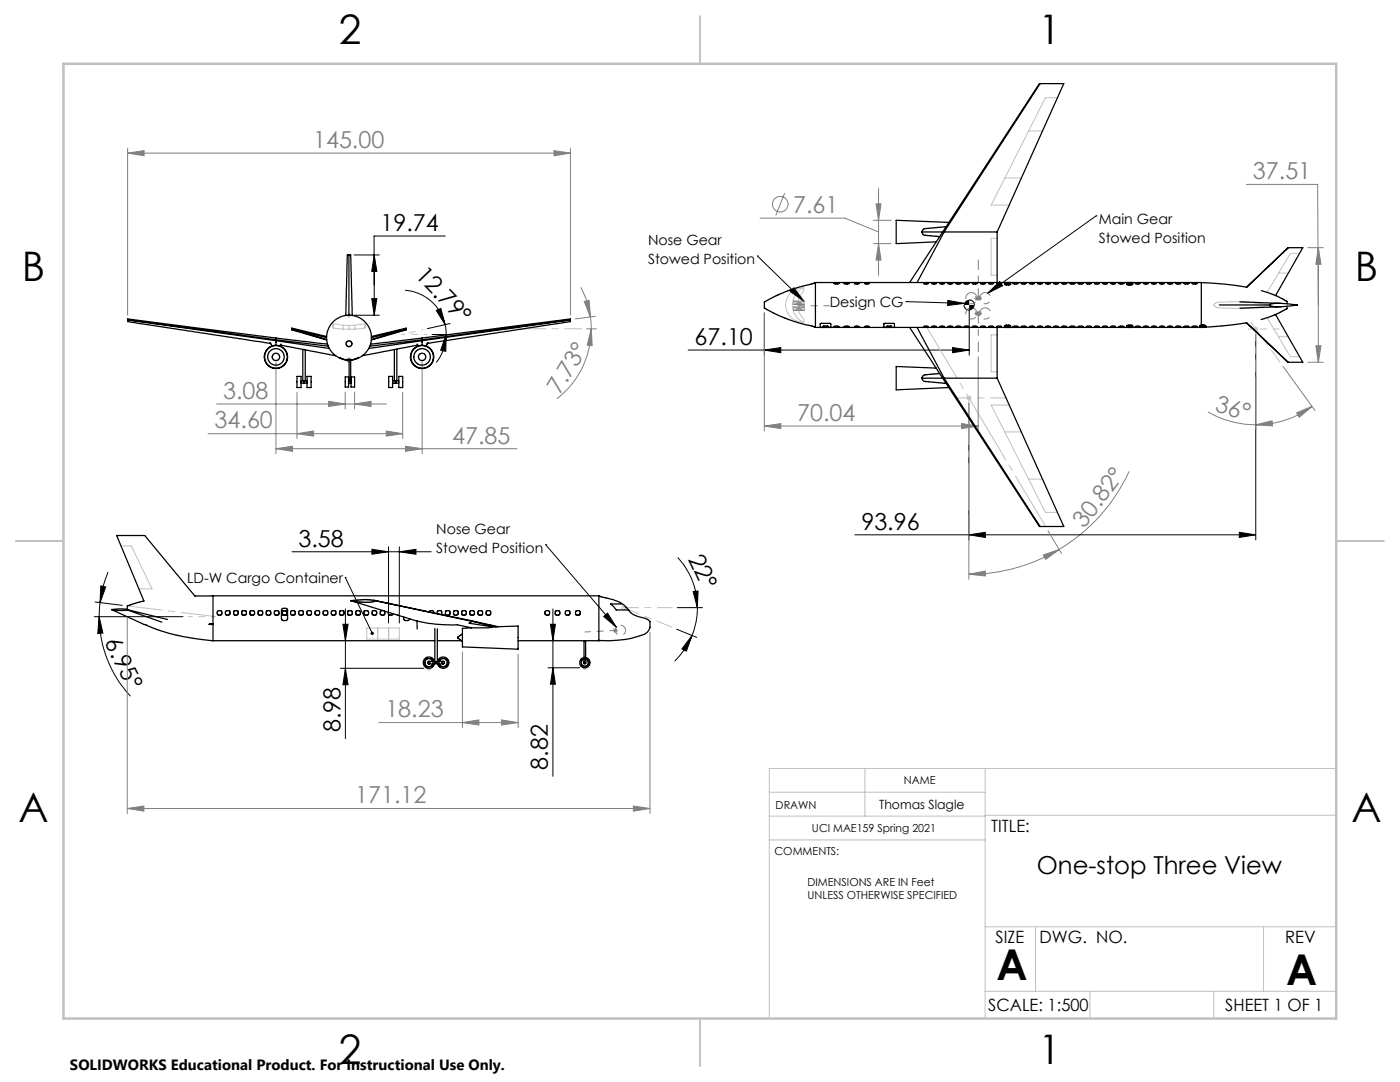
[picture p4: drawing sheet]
<svg xmlns="http://www.w3.org/2000/svg" width="279mm" height="216mm" viewBox="0 0 279 216" stroke-linecap="round" stroke-linejoin="round" font-family="sans-serif">
<g fill="none" stroke="#808080" stroke-width=".2">
<path d="M25.5 30.6l3.3-.5v1zM25.5 29.6v33.3M25.5 30.6h88.3M110.6 30.1l3.2 .5-3.2 .5zM113.8 29.6v33.3M156.6 38.5l-1.8 4.5M175.3 37.6v17.4M248.7 36.8h14.3l.1 24.1M115.9 57.3a19 19 0 0 1 1.9 6M151.7 43.5h16.9l6.7 2.8M174.3 44h3.6M174.3 48.6h3.6"/>
<path d="M174.8 40.7h1l-.5 3.3zM175.3 48.6l.5 3.3h-1zM194.5 59.5h1.5M194.6 59.2l.7 .7M195 59v1M195.1 59.2l.7 .7M195.3 59.2l-.7 .7M195.5 59v1M195.8 59.2l-.7 .7M261 49.4h3.1M263.1 49.4l.5 3.3h-1zM263.1 49.4v22.9"/>
<path d="M55.1 72.2v18.4M59.3 78.3v9.2M68.9 78.2v3.4M69.1 71.9h1.1M69.3 71.5l.7 .7M69.6 71.4v1M70 71.5l-.7 .7M70.8 78.2v3.4M80.4 78.3v9.2M84.2 72.2v18.4M116.6 60.1l1-.2 .2 3.4zM117.1 65.6h1.9"/>
<path d="M117.8 63.3l.2 2.3M118 65.6l.2 3.4-1-.1zM118 65.6a17.6 17.6 0 0 1-6.9 14M118.8 63.1l-4 .5M152.5 62.4v23.6M194.5 62.5h1.5M194.6 62.2l.7 .7M195 62.1v1M195.1 62.2l.7 .7M195.2 71.2v14.8M195.3 62.2l-.7 .7M195.5 62.1v1"/>
<path d="M195.8 62.2l-.7 .7M250.6 75.2v10.6M256 73.1l6.4 8.8M261 72.3h3.1M262.6 69h1l-.5 3.3zM41.5 86.5h38.9M43.2 80.6h33.9M55.1 89.5l3.3-.5v1.1zM55.1 89.5h48.1M59.3 86.5l3.3-.5v1zM65.6 80.1l3.3 .5-3.3 .5zM70.8 80.6l3.2-.5v1z"/>
<path d="M77.1 86l3.3 .5-3.3 .5zM80.9 89l3.3 .5-3.3 .6zM152.5 85l3.3-.5v1zM152.5 85h42.7M191.9 84.5l3.3 .5-3.3 .5zM225.4 94.1a35.6 35.6 0 0 1-14 15.5M241.1 82.2a19.5 19.5 0 0 0 9.5 2.6M250.6 84.8l3.3-.8 .1 1zM258.8 82.4l3-1.3-2.5 2.2zM261.8 81.1a19.3 19.3 0 0 1-11.2 3.7M193.4 114.6l3.2-.7 .1 1zM193.4 102.8v12.8"/>
<path d="M208.2 110.7l3.2-1.1-2.7 2zM209.2 105.9l2.7 4.6M211.4 109.6a35.7 35.7 0 0 1-18 5M25.4 123.3v39M92.3 130.1v15.1M103.4 130.5v14.7M122.3 125.8h1M122.4 125.4l.8 .8M122.8 125.3v1M123.2 125.4l-.8 .8M129.7 126.2v36.1M75.6 144.2h27.8"/>
<path d="M92.3 144.2l3.3-.5v1zM100.1 143.7l3.3 .5-3.3 .5zM25.4 161.3l3.3-.5v1.1zM25.4 161.3h104.3M126.4 160.8l3.3 .5-3.3 .6z"/>
<circle cx="155.7" cy="40.7" r="1.55"/>
</g>
<g fill="none" stroke="#000" stroke-width=".2">
<path d="M70.7 50.9h5M74.2 59.6h1l-.5 3.3zM74.7 50.9l.5 3.3h-1zM74.7 50.9v12M80.9 57.9a8.9 8.9 0 0 1 7.9 6.9M88.9 47.1h-14.3l.1 9.8M151.2 51.1h.1M151.2 51.1l9.2 9M158.4 57.4l2 2.7-2.7-1.9zM189.2 59.9l3.2 .6-3.3 .5zM193.4 59.8a1.02 1.02 0 0 1 1.1 1.1M197.1 58.5l2.4-2.3 .6 .8z"/>
<path d="M218.8 43.1h.1M218.8 43.1l-21.7 15.4M70.7 62.9h5M86.2 66.7h3.8M87.1 61.9l.9-.3 .8 3.2zM88.8 64.8l.2 1.9M89 66.7v3.4l-1.1-.2zM89 66.7a8.6 8.6 0 0 1-1.9 5.6M89.8 64.6l-4.5 1M137.3 69.8h56.1M152.5 69.8l3.3-.4v1zM152.5 62.4v8.5"/>
<path d="M180.8 60.2h.1M180.8 60.2l11.6 .3M190.1 69.4l3.3 .4-3.3 .6zM192.4 60.9a1.02 1.02 0 0 0 1 1M193.4 61.9v9M250.6 66.7v41M193.4 80.4v27.3M20.1 116.9l1 .2-1.1 3.2zM21.6 114.2a22.2 22.2 0 0 0-1.6 6.1M58.3 110.1h27.7M68.9 115.2h.1M68.9 115.2l5.4 11.2"/>
<path d="M74.2 109.6l3.3 .5-3.3 .5zM77.5 109.1v15.2M79.7 110.1l3.3-.5v1zM79.7 109.1v15.2M108.9 108.7h.1M108.9 108.7l14.1 16.5M135.3 111.2a14.5 14.5 0 0 1 3.9 10M138.3 118l1-.1-.1 3.3zM170.6 106.7h80M193.4 106.7l3.2-.5v1zM247.3 106.2l3.3 .5-3.3 .5zM18.8 123h17.7"/>
<path d="M19 120.1l5.4 .7M19.8 123l.7 3.3-1 .1zM19.8 123a23.5 23.5 0 0 0 6.2 15.9M20 120.3l-.2 2.7M67.9 133.3h16.7M68.4 124.6h1.1l-.6 3.2zM68.9 133.3l.6 3.3h-1.1zM68.9 121.5v25.9M109.4 133.2h6.3M109.9 124.6h.9l-.5 3.2zM110.3 133.2l.5 3.3h-.9zM110.3 121.5v33.4"/>
<path d="M120.5 123l.7-.7 1.8 2.9zM135 125.6l4 1.6M135.1 121.2h5.1M138.1 126.8l-1.1 3.1-.9-.4zM138.1 126.8a14.9 14.9 0 0 1-3.4 5.1M139.2 121.2a14 14 0 0 1-1.1 5.6"/>
</g>
<g fill="none" stroke="#c0c0c0" stroke-width=".2">
<path d="M211 19.5h-2.4l-10.8 21.4h3.6M200.5 35.5h3.3M205.3 26.1h2.7M160.4 57.4v.7l-.8 1-.4 1.3 .2 1.8 .5 .9 .5 .5v.7M160.4 57.4l-1 .6-.5 .5-.5 1-.2 .9v1.3l.4 1 .7 .9 1.1 .7M160.4 57.4l-1.1 .1-1.5 .9-.7 1.1-.3 1.2 .2 1.2 .2 .6 .8 1 1.2 .7 1.2 .1M199 47.6h-1.2v7.3h1.2M255.2 54.5h1.9M259.4 50.6h-1.9l-4.6 7.7M66.5 65.5l2 .2M66.5 64.6v.9M68.5 65.7h2.3"/>
<path d="M68.5 64.9l-2.2-.3 .2 .9M68.5 64.9h2.3M68.5 64.9v.8M69.1 62.9h1.1M69.3 62.5l.7 .8M69.6 62.4v1M69.6 64.9v.8M70 62.5l-.7 .8M70.8 64.9l2.2-.3-.2 .9M70.8 64.9v.8M72.8 64.6v.9M72.8 65.5l-2 .2"/>
<path d="M192.9 79.4h1M193 79.1l.7 .7M193.4 78.9v1M193.7 79.1l-.7 .7M199 66.8h-1.2v7.4h1.2M242.4 60.7l.9-.4 4.1-.1 3.2 .2 2.8 .5-3.2 .4-3.2 .2h-3.6l-.9-.3a.29 .29 0 0 1-.2-.2 .29 .29 0 0 1 .1-.3zM250.1 65.7h1M250.3 65.3l.7 .7M250.6 65.2v1M251 65.3l-.7 .7M252.9 63.4l4.6 7.8h1.9M255.2 67.2h1.9"/>
<path d="M200.5 86.2h3.3M201.4 80.8h-3.6l10.8 21.4h2.4M205.3 95.6h2.7M24.2 108.9h2l4.1 8.6h-2.6M73.2 125.3h6.5v2.2h-6.5zM75.4 125.3v2.2M77.5 125.3v2.2M77.6 125.3v2.2M85.1 133.3h1M85.2 133l.8 .7M85.6 132.8v1M86 133l-.8 .7"/>
<path d="M116.2 133.2h1M116.3 132.9l.8 .7M116.7 132.8v.9M117.1 132.9l-.8 .7M153.5 158.1h43.1M172.6 153.4v9.4M196.6 153.4v49.8M266.7 153.4h-113.2v49.8M153.5 167.6h43.1M153.5 162.8h43.1M196.6 162.7h70.1M196.6 197.8h70.1"/>
<path d="M196.6 184.9h70.1M206.7 184.9v12.9M217.5 197.8v5.4M242.2 197.8v5.4M252.2 184.9v12.9"/>
<circle cx="193.4" cy="60.9" r="1.03"/>
<circle cx="124.4" cy="121.3" r=".36"/>
</g>
<g fill="none" stroke="#808080" stroke-width=".25">
<path d="M70 119.8l2.6-.1 2.2 .1a2.63 2.63 0 0 1-2.4 .4z"/>
<circle cx="69.7" cy="68.6" r=".57"/>
</g>
<path d="M193.5 58.4a1.12 1.12 0 0 1 1.5 1.3 1.12 1.12 0 0 1-1.8 .7 1.12 1.12 0 0 1 .2-1.9l.1-.1M196.3 58.4a1.12 1.12 0 0 1 1.4 1.3 1.12 1.12 0 0 1-1.8 .7 1.12 1.12 0 0 1 .2-1.9l.2-.1M193.5 61.5a1.12 1.12 0 0 0-.4 1.8 1.12 1.12 0 0 0 1.8-.4 1.12 1.12 0 0 0-1.2-1.5l-.2 .1M196.3 61.5a1.12 1.12 0 0 0-.5 1.8 1.12 1.12 0 0 0 1.9-.4 1.12 1.12 0 0 0-1.3-1.5l-.1 .1" fill="none" stroke="#808080" stroke-width=".2" stroke-dasharray="15.2 1.3 1.3 1.3" stroke-dashoffset="13.6" stroke-linecap="butt"/>
<path d="M124.8 125.5a1.02 1.02 0 0 0-1.7-.4 1.02 1.02 0 0 0 .4 1.7 1.02 1.02 0 0 0 1.3-1.2v-.1" fill="none" stroke="#808080" stroke-width=".2" stroke-dasharray="15.2 1.3 1.3 1.3" stroke-dashoffset="14" stroke-linecap="butt"/>
<path d="M101.1 65.6h15" fill="none" stroke="#c0c0c0" stroke-width=".2" stroke-dasharray="15.2 1.3 1.3 1.3" stroke-dashoffset="7.5"/>
<path d="M80.2 66.7h5" fill="none" stroke="#c0c0c0" stroke-width=".2" stroke-dasharray="15.2 1.3 1.3 1.3" stroke-dashoffset="14.6"/>
<path d="M80.2 66.7l4.1-.9" fill="none" stroke="#c0c0c0" stroke-width=".2" stroke-dasharray="15.2 1.3 1.3 1.3" stroke-dashoffset="15.1"/>
<path d="M124.4 121.2h9.8" fill="none" stroke="#c0c0c0" stroke-width=".2" stroke-dasharray="15.2 1.3 1.3 1.3" stroke-dashoffset="12.3"/>
<path d="M124.4 121.2l9.7 4" fill="none" stroke="#c0c0c0" stroke-width=".2" stroke-dasharray="15.2 1.3 1.3 1.3" stroke-dashoffset="11.9"/>
<path d="M25.4 120.9l17.7 2.1" fill="none" stroke="#c0c0c0" stroke-width=".2" stroke-dasharray="15.2 1.3 1.3 1.3" stroke-dashoffset="8.3"/>
<path d="M43.1 123h-5.6" fill="none" stroke="#c0c0c0" stroke-width=".2" stroke-dasharray="15.2 1.3 1.3 1.3" stroke-dashoffset="14.4"/>
<path d="M208.7 105l-23.8-39.7" fill="none" stroke="#c0c0c0" stroke-width=".2" stroke-dasharray="15.2 1.3 1.3 1.3" stroke-dashoffset="3.5"/>
<path d="M190.7 79.4h10.1" fill="none" stroke="#c0c0c0" stroke-width=".2" stroke-dasharray="15.2 1.3 1.3 1.3" stroke-dashoffset="12.1"/>
<path d="M255.5 72.3l-5.8-8" fill="none" stroke="#c0c0c0" stroke-width=".2" stroke-dasharray="15.2 1.3 1.3 1.3" stroke-dashoffset="12.2"/>
<path d="M249.1 65.6h6.2" fill="none" stroke="#c0c0c0" stroke-width=".2" stroke-dasharray="15.2 1.3 1.3 1.3" stroke-dashoffset="14.1"/>
<path d="M193.4 79.4v22.4" fill="none" stroke="#c0c0c0" stroke-width=".2" stroke-dasharray="15.2 1.3 1.3 1.3" stroke-dashoffset="6"/>
<path d="M250.6 65.6v8.5" fill="none" stroke="#c0c0c0" stroke-width=".2" stroke-dasharray="15.2 1.3 1.3 1.3" stroke-dashoffset="12.9"/>
<path d="M139.7 3.2v9.5M3.1 107.9h9.6M266.7 107.9h9.5M139.7 203.2v9.6" fill="none" stroke="#c0c0c0" stroke-width=".25"/>
<path d="M12.7 12.7h254v190.5h-254z" fill="none" stroke="#c0c0c0" stroke-width=".5"/>
<g fill="none" stroke="#808080" stroke-width=".2" stroke-dasharray="15.2 1.3 1.3 1.3">
<path d="M195.5 59.5h-.5M158.4 60.8h2.1M158.4 60.8v-.7M158.4 60.1h2.1M158.4 60.8l2.1-.7M158.4 61.3h2.1M158.4 61.3v.7M158.4 62h2.1M158.4 61.3l2.1 .7M159.5 61.6v-.6M159.5 61v-.6M160.5 60.8v-.7"/>
<path d="M160.5 60.8l-2.1-.7M160.5 61.3v.7M160.5 61.3l-2.1 .7M195.5 62.5h-.5"/>
</g>
<path d="M195.2 59.5v-7.6M195.2 62.5v7.7" fill="none" stroke="#808080" stroke-width=".2" stroke-dasharray="15.2 1.3 1.3 1.3" stroke-dashoffset="13.3"/>
<path d="M165.6 61h-6.1M116.7 126.1l6.1-.3" fill="none" stroke="#808080" stroke-width=".2" stroke-dasharray="15.2 1.3 1.3 1.3" stroke-dashoffset="14.1"/>
<g fill="#000">
<path d="M74.2 59.6h1l-.5 3.3zM74.7 50.9l.5 3.3h-1z"/>
<path d="M89 66.7v3.4l-1.1-.2zM87.1 61.9l.9-.3 .8 3.2z"/>
<path d="M190.1 69.4l3.3 .4-3.3 .6zM152.5 69.8l3.3-.4v1zM79.7 110.1l3.3-.5v1zM74.2 109.6l3.3 .5-3.3 .5z"/>
<path d="M193.4 106.7l3.2-.5v1zM247.3 106.2l3.3 .5-3.3 .5z"/>
<path d="M20.1 116.9l1 .2-1.1 3.2zM19.8 123l.7 3.3-1 .1z"/>
<path d="M68.9 133.3l.6 3.3h-1.1zM68.4 124.6h1.1l-.6 3.2zM110.3 133.2l.5 3.3h-.9zM109.9 124.6h.9l-.5 3.2z"/>
<path d="M138.1 126.8l-1.1 3.1-.9-.4zM138.3 118l1-.1-.1 3.3z"/>
</g>
<g fill="#808080">
<path d="M193.4 114.6l3.2-.7 .1 1zM208.2 110.7l3.2-1.1-2.7 2z"/>
<path d="M118 65.6l.2 3.4-1-.1zM116.6 60.1l1-.2 .2 3.4z"/>
<path d="M250.6 84.8l3.3-.8 .1 1zM258.8 82.4l3-1.3-2.5 2.2z"/>
<path d="M174.8 40.7h1l-.5 3.3zM175.3 48.6l.5 3.3h-1zM262.6 69h1l-.5 3.3zM263.1 49.4l.5 3.3h-1zM55.1 89.5l3.3-.5v1.1zM80.9 89l3.3 .5-3.3 .6zM59.3 86.5l3.3-.5v1zM77.1 86l3.3 .5-3.3 .5zM65.6 80.1l3.3 .5-3.3 .5zM70.8 80.6l3.2-.5v1zM25.5 30.6l3.3-.5v1zM110.6 30.1l3.2 .5-3.2 .5zM92.3 144.2l3.3-.5v1zM100.1 143.7l3.3 .5-3.3 .5zM25.4 161.3l3.3-.5v1.1zM126.4 160.8l3.3 .5-3.3 .6z"/>
<path d="M191.9 84.5l3.3 .5-3.3 .5zM152.5 85l3.3-.5v1z"/>
</g>
<path d="M197.1 58.5l2.4-2.3 .6 .8zM189.2 59.9l3.2 .6-3.3 .5zM158.4 57.4l2 2.7-2.7-1.9zM193.4 60.9v1a1.08 1.08 0 0 0 1.1-1zM192.7 60.2l-.3 .7h1v-1.1zM74.1 126.1a.35 .35 0 0 0-.1 .4 .35 .35 0 0 0 .4 .2l-.1-.3 .1 .3 .1-.1a.34 .34 0 0 0 0-.5 .34 .34 0 0 0-.4 0zM120.5 123l.7-.7 1.8 2.9z" fill="#000"/>
<g fill="none" stroke="#000" stroke-width=".25">
<path d="M207.6 16.7h4.7l-13.3 29.6M207.6 16.7h-.2l-25.9 39.7M207.6 16.7l-19.2 29.6M69.6 50.9h.4v.6l.3 11.4M69.6 50.9h-.3v.4l-.3 11.6M69.6 50.9v12M162.7 56.4l-5.2 1.5-2.3 1-2.7 1.4v1.2l2.5 1.3 3.5 1.3 3.6 1 .6 .2M162.7 56.4v8.9M162.7 56.4h77M166.5 56.5l.6-.1a.15 .15 0 0 1 .2 0 .15 .15 0 0 1 0 .3h-.7zM168.5 56.4h.9v.2l-.8 .1zM170.6 56.4h.5a.15 .15 0 0 1 .3 0 .16 .16 0 0 1-.1 .3h-.7z"/>
<path d="M172.6 56.5l.6-.1a.18 .18 0 0 1 .2 0 .18 .18 0 0 1 0 .3 .18 .18 0 0 1-.2 0h-.5zM183.9 46.3l.5 .6 3.1 .3M183.9 46.3h4.5M184.3 56.5l.6-.1a.15 .15 0 0 1 .3 0 .16 .16 0 0 1-.1 .3h-.7zM186 56.4h.5a.15 .15 0 0 1 .3 0 .16 .16 0 0 1-.1 .3h-.6zM187.6 56.5l.6-.1a.15 .15 0 0 1 .2 0 .16 .16 0 0 1-.1 .3h-.6zM188.4 46.3h10.6M188.4 46.3l-5.4 10.1M188.8 45.2l-4.3 .4-.3 .2-.3 .5M189.2 56.5l.6-.1a.15 .15 0 0 1 .2 0 .15 .15 0 0 1 0 .3h-.7zM189.4 44.4l-10.5-.4v4.6l7.9-.3M190.9 56.4h.5a.15 .15 0 0 1 .3 0 .16 .16 0 0 1-.1 .3h-.7z"/>
<path d="M192.4 56.5l.6-.1a.18 .18 0 0 1 .3 0 .18 .18 0 0 1 0 .3 .18 .18 0 0 1-.3 0h-.5zM194.1 56.4h.8l.1 .2-.8 .1zM195.7 56.5l.9-.1v.2l-.8 .1zM197.3 56.5l.9-.1v.2l-.8 .1zM199 56.4h.6a.16 .16 0 0 1 .2 0 .16 .16 0 0 1 0 .3 .16 .16 0 0 1-.2 0l-.6-.1zM199 46.3v10.1M200.5 56.4a.33 .33 0 0 0 .4 .5l.7-.1 .1-.4M200.6 56.5l.6-.1a.15 .15 0 0 1 .3 0 .16 .16 0 0 1-.1 .3h-.7zM202.2 56.5l.6-.1a.18 .18 0 0 1 .3 0 .18 .18 0 0 1 0 .3 .18 .18 0 0 1-.3 0h-.5zM203.8 56.5l.8-.1a.16 .16 0 0 1 .1 .3 .15 .15 0 0 1-.3 0h-.5zM205.5 56.4h.6a.15 .15 0 0 1 .2 0 .16 .16 0 0 1-.1 .3h-.6zM207.1 56.5l.6-.1a.15 .15 0 0 1 .2 0 .15 .15 0 0 1 0 .3h-.7z"/>
<path d="M208.7 56.4h.6a.15 .15 0 0 1 .3 0 .16 .16 0 0 1-.1 .3h-.7zM210.3 56.5l.6-.1a.15 .15 0 0 1 .3 0 .16 .16 0 0 1-.1 .3h-.7zM212 56.4h.5a.18 .18 0 0 1 .3 0 .18 .18 0 0 1 0 .3 .18 .18 0 0 1-.3 0h-.4zM213.6 56.4h.9v.2l-.8 .1zM215.2 56.5l.9-.1v.2l-.8 .1zM216.9 56.4h.8v.2l-.8 .1zM218.5 56.4h.8l.1 .2-.9 .1zM220.1 56.4h.6a.16 .16 0 0 1 .2 0 .16 .16 0 0 1 0 .3 .16 .16 0 0 1-.2 0l-.6-.1zM221.7 56.5l.9-.1v.2l-.8 .1zM223.4 56.4h.8a.15 .15 0 0 1 0 .3 .15 .15 0 0 1-.3 0l-.6-.1zM224.9 56.4v.3l.1 .1h.8a.3 .3 0 0 0 .3-.4M225 56.4h.9v.2l-.8 .1z"/>
<path d="M225.3 56.4a.15 .15 0 0 0-.2 0 .15 .15 0 0 0 0 .3h.2M225.6 56.4a.15 .15 0 0 1 .2 0 .16 .16 0 0 1-.1 .3h-.1M226.6 56.4h.6a.15 .15 0 0 1 .2 0 .15 .15 0 0 1 0 .3h-.7zM228.2 56.4h.6a.15 .15 0 0 1 .3 0 .16 .16 0 0 1-.1 .3h-.7zM229.8 56.5l.6-.1a.15 .15 0 0 1 .3 0 .16 .16 0 0 1-.1 .3h-.7zM231.5 56.4h.6a.15 .15 0 0 1 .2 0 .16 .16 0 0 1-.1 .3h-.6zM233.1 56.4h.6a.18 .18 0 0 1 .2 0 .18 .18 0 0 1 0 .3 .18 .18 0 0 1-.2 0h-.5zM234.7 56.4h.9v.2l-.8 .1zM236.3 56.5l.9-.1v.2l-.8 .1zM238 56.4h.8l.1 .2-.8 .1zM239.7 56.4v8.9M251.7 58l2.1 .6 2.2 1.1 .9 .4v.5"/>
<path d="M257 49.4l-8.2 7.9-4-.6-5.1-.3M257 49.4h.1M257.1 49.4h2.9l-5.4 9.6M257.1 49.4l-8.3 7.9M25.5 63.9v.3l.5 .1 28 4.2M25.5 63.8v-.2l29.6 3.9M25.5 63.8v.1M25.5 63.9l29.6 4.1M25.5 63.8l29.6 4M53.9 68.4l.4 .6M55.1 67.5l10.3 1.2M55.1 68v.9"/>
<path d="M55.1 67.8v.2M55.1 67.5v.3M55.1 68l10.6 1.5M55.1 67.8l10.4 1.3M56 68.9l11 2.1M56.1 68.7l-.3 .3M58.2 65.6l.2-.1 6.8 1.6M58.2 65.6v.2l7 2M58.2 65.6h.1M58.2 65.6l7 1.8M58.2 65.6l7 2.2M59.3 75.1h.8v2.2h-.8z"/>
<path d="M60.1 76.4h1.2M60.1 76h1.2M60.4 69.7v6.3M60.6 76h.2zM60.6 76.4h.2zM60.9 69.8v6.2M61.3 75.1h.8v2.2h-.8zM68.9 75.2h.7v2h-.7zM69.6 76h.1M69.6 76.4h.5M69.7 76h.3M69.7 71.9v4.1"/>
<path d="M70 76h.1M70 71.9v4.1M70.1 75.2h.7v2h-.7zM71.6 71.3l-.9 .4-.8 .2-1-.1-1.1-.4M77.6 75.1h.8v2.2h-.8zM78.4 76h1.2M78.4 76.4h1.2M78.7 69.7v6.3M78.9 76h.2zM78.9 76.4h.2zM79.2 69.7v6.3M79.6 75.1h.8v2.2h-.8z"/>
<path d="M81.1 65.6v-.1l-7 1.6M81.1 65.6v.2l-.2 .1-6.8 1.9M81.1 65.6h.1M81.1 65.6l-7 2.2M81.1 65.6l-7 1.8M83.3 68.7l.1 .3M83.4 68.9l-11.1 2.1M84.2 67.5l-10.3 1.2M84.2 67.8v.2M84.2 68v.9M84.2 67.5v.3M84.2 67.8l-10.4 1.3"/>
<path d="M84.2 68l-10.6 1.5M85.4 68.4l-.4 .6M113.8 63.9v.3l-.5 .1-28 4.2M113.8 63.8v-.2l-29.6 3.9M113.8 63.8v.1M113.8 63.8l-29.6 4M113.8 63.9l-29.6 4.1M162.7 65.3h77.9M163.7 65.3l.1-.8h1.8a.55 .55 0 0 1 .2 .8M164.5 65.3h-.2v-.2h.9v.2h-.1M166.8 65.3h-.3v-.1l.6-.1a.15 .15 0 0 1 .2 0 .15 .15 0 0 1 0 .2h-.2M168.8 65.3a.17 .17 0 0 1-.3 0 .17 .17 0 0 1 .1-.3 .17 .17 0 0 1 .2 .1l.6 .1v.1h-.3"/>
<path d="M170.9 65.3a.15 .15 0 0 1-.3 0 .15 .15 0 0 1 .1-.2h.4a.15 .15 0 0 1 .3 0 .15 .15 0 0 1-.1 .2h-.2M172.9 65.3h-.3v-.2h.6a.17 .17 0 0 1 .3 0 .17 .17 0 0 1-.1 .3 .17 .17 0 0 1-.2-.1M176.4 65.3l.1-.8h1.8a.55 .55 0 0 1 .2 .8M177.2 65.3h-.2v-.2h.9v.2h-.1M181.5 65.3l25.9 39.8h.2M183 65.3l5.4 10.2M183.9 75.5l.3 .5 .4 .1 4.2 .4M183.9 75.5h4.5M184.6 65.3h-.2l-.1-.1 .6-.1a.15 .15 0 0 1 .3 0 .15 .15 0 0 1-.1 .2h-.2M186.2 65.3h-.2l-.1-.1 .6-.1a.15 .15 0 0 1 .3 0 .15 .15 0 0 1 0 .2h-.3M186.8 73.4l-7.9-.3v4.7l10.5-.5M187.5 74.5l-3 .3-.3 .1-.3 .6"/>
<path d="M187.9 65.3a.18 .18 0 0 1-.3 0 .18 .18 0 0 1 0-.2 .18 .18 0 0 1 .3 0h.3a.15 .15 0 0 1 .2 0 .15 .15 0 0 1 0 .2h-.2M188.4 75.5h10.6M188.4 75.5l19.2 29.6M189.5 65.3a.18 .18 0 0 1-.3 0 .18 .18 0 0 1 0-.2 .18 .18 0 0 1 .3 0h.3a.15 .15 0 0 1 .2 0 .15 .15 0 0 1 0 .2h-.2M191.1 65.3a.18 .18 0 0 1-.2 0 .18 .18 0 0 1 0-.2 .18 .18 0 0 1 .2 0h.3a.15 .15 0 0 1 .3 0 .15 .15 0 0 1-.1 .2h-.2M192.8 65.3h-.1a.17 .17 0 0 1-.2 0 .17 .17 0 0 1 0-.3 .17 .17 0 0 1 .3 .1h.2a.15 .15 0 0 1 .3 0 .15 .15 0 0 1 0 .2h-.3M194.4 65.3h-.1a.17 .17 0 0 1-.2 0 .17 .17 0 0 1 0-.3 .17 .17 0 0 1 .3 .1h.3a.18 .18 0 0 1 .2 0 .18 .18 0 0 1 0 .2 .18 .18 0 0 1-.2 0M196 65.3a.17 .17 0 0 1-.3 0 .17 .17 0 0 1 .1-.3 .17 .17 0 0 1 .2 .1l.6 .1-.3 .1M197.6 65.3a.17 .17 0 0 1-.3 0 .17 .17 0 0 1 .1-.3 .17 .17 0 0 1 .2 .1l.6 .1-.3 .1M199 75.5l13.3 29.6h-4.7M199 65.3v10.2M199.2 65.3h-.2a.16 .16 0 0 1 0-.2 .16 .16 0 0 1 .2 0h.4a.16 .16 0 0 1 .2 0 .16 .16 0 0 1 0 .2 .16 .16 0 0 1-.2 0"/>
<path d="M200.5 65.3a.3 .3 0 0 1 .1-.4 .3 .3 0 0 1 .3 0h.5a.31 .31 0 0 1 .3 .1 .31 .31 0 0 1 0 .3M200.9 65.3a.18 .18 0 0 1-.2 0 .18 .18 0 0 1 0-.2 .18 .18 0 0 1 .2 0h.3a.15 .15 0 0 1 .3 0 .15 .15 0 0 1-.1 .2h-.2M202.5 65.3h-.3v-.2h.6a.17 .17 0 0 1 .3 0 .17 .17 0 0 1 0 .3 .17 .17 0 0 1-.3-.1M204.1 65.3h-.2l-.1-.2h.6a.15 .15 0 0 1 .3 0 .15 .15 0 0 1-.1 .2h-.2M205.7 65.3h-.2v-.1l.6-.1a.15 .15 0 0 1 .2 0 .15 .15 0 0 1 0 .2h-.2M207.4 65.3h-.3v-.1l.6-.1a.15 .15 0 0 1 .2 0 .15 .15 0 0 1 0 .2h-.2M209 65.3a.18 .18 0 0 1-.2 0 .18 .18 0 0 1 0-.2 .18 .18 0 0 1 .2 0h.3a.15 .15 0 0 1 .2 0 .15 .15 0 0 1 0 .2h-.2M210.6 65.3a.15 .15 0 0 1-.2 0 .15 .15 0 0 1 .1-.2h.4a.15 .15 0 0 1 .3 0 .15 .15 0 0 1-.1 .2h-.2M212.3 65.3h-.1a.17 .17 0 0 1-.2 0 .17 .17 0 0 1 0-.3 .17 .17 0 0 1 .3 .1h.2a.15 .15 0 0 1 .3 0 .15 .15 0 0 1 0 .2h-.3M213.9 65.3a.17 .17 0 0 1-.3 0 .17 .17 0 0 1 0-.3 .17 .17 0 0 1 .3 .1h.3a.18 .18 0 0 1 .2 0 .18 .18 0 0 1 0 .2 .18 .18 0 0 1-.2 0M215.5 65.3a.17 .17 0 0 1-.3 0 .17 .17 0 0 1 .1-.3 .17 .17 0 0 1 .2 .1l.6 .1-.3 .1M217.1 65.3a.17 .17 0 0 1-.2 0 .17 .17 0 0 1 0-.3 .17 .17 0 0 1 .2 .1l.6 .1-.2 .1"/>
<path d="M218.8 65.3h-.1a.17 .17 0 0 1-.2 0 .17 .17 0 0 1 0-.3 .17 .17 0 0 1 .3 .1l.6 .1-.1 .1h-.2M220.4 65.3h-.3a.16 .16 0 0 1 0-.2 .16 .16 0 0 1 .3 0h.3a.16 .16 0 0 1 .2 0 .16 .16 0 0 1 0 .2 .16 .16 0 0 1-.2 0M222 65.3a.16 .16 0 0 1-.2 0 .16 .16 0 0 1 0-.2 .16 .16 0 0 1 .2 0h.3a.16 .16 0 0 1 .3 0 .16 .16 0 0 1 0 .2 .16 .16 0 0 1-.3 0M223.6 65.3h-.2l-.1-.2h.7a.17 .17 0 0 1 .2 0 .17 .17 0 0 1 0 .3 .17 .17 0 0 1-.3-.1M224.9 65.3a.31 .31 0 0 1 0-.3 .31 .31 0 0 1 .3-.1h.8l.1 .4M225.3 65.3a.17 .17 0 0 1-.3 0 .17 .17 0 0 1 .1-.3 .17 .17 0 0 1 .2 .1h.3a.18 .18 0 0 1 .3 0 .18 .18 0 0 1 0 .2 .18 .18 0 0 1-.3 0M226.9 65.3h-.3v-.1l.6-.1a.15 .15 0 0 1 .2 0 .15 .15 0 0 1 0 .2h-.2M228.5 65.3a.18 .18 0 0 1-.2 0 .18 .18 0 0 1 0-.2 .18 .18 0 0 1 .2 0h.3a.15 .15 0 0 1 .3 0 .15 .15 0 0 1-.1 .2h-.2M230.2 65.3a.18 .18 0 0 1-.3 0 .18 .18 0 0 1 0-.2 .18 .18 0 0 1 .3 0h.2a.15 .15 0 0 1 .3 0 .15 .15 0 0 1-.1 .2h-.2M231.8 65.3a.18 .18 0 0 1-.3 0 .18 .18 0 0 1 0-.2 .18 .18 0 0 1 .3 0h.3a.15 .15 0 0 1 .2 0 .15 .15 0 0 1 0 .2h-.2M233.4 65.3a.17 .17 0 0 1-.3 0 .17 .17 0 0 1 .1-.3 .17 .17 0 0 1 .2 .1h.3a.15 .15 0 0 1 .2 0 .15 .15 0 0 1 0 .2h-.2M235 65.3a.17 .17 0 0 1-.3 0 .17 .17 0 0 1 .1-.3 .17 .17 0 0 1 .2 .1h.3a.18 .18 0 0 1 .3 0 .18 .18 0 0 1 0 .2 .18 .18 0 0 1-.3 0"/>
<path d="M236.6 65.3a.17 .17 0 0 1-.2 0 .17 .17 0 0 1 0-.3 .17 .17 0 0 1 .2 .1l.6 .1-.2 .1M238.3 65.3h-.1a.17 .17 0 0 1-.2 0 .17 .17 0 0 1 0-.3 .17 .17 0 0 1 .3 .1l.6 .1-.3 .1M239.8 64.9l-.4 .1v.3M239.8 64.9h.1M239.8 64.9h.4M239.9 65.3h.1M240.2 65.3h.2a.16 .16 0 0 0 0-.2 .16 .16 0 0 0-.2 0l-.6 .1v.1h.3M240.2 64.9l.4 .2M240.2 64.8v.1M240.6 65.3l4.7-.4 3.4-.5 8.3 7.9M240.6 65.1v.2M240.6 65v.1"/>
<path d="M243.3 60.9h10.1M247.4 60.2l8.3 .3M248.8 64.4l8.3 7.9M253.4 60.8l.7-.2 1.8-.1 3 .4-3.1 .3h-1.3l-.8-.1zM254.6 62.8l5.4 9.5h-2.9M255.7 61.2l-8.2 .3M256.9 61.1v.5l-1.3 .7-1.8 .8-2.1 .6M257 72.3h.1M42.5 118.9l-3.6 .1-10-12.1h-5.6l5.4 13-3 .9a.45 .45 0 0 0-.3 .7v.1M42.5 118.9v5.6h-.6M42.5 118.9h77M70 119.8l2.6 .4 1.7-.1 .5-.3"/>
<path d="M70 119.8l13.2 4.1M74.7 119.8l19.2 4M74.7 119.8h.1M74.7 119.8l-2-.2-2.7 .2M74.8 119.8l19.3 4.2M119.5 118.9l3.8 1.1 .8 .4 .8 .7M119.5 118.9v8.9M22.3 121.6l6.5 3 3.3 1.3 4.8 1.2 5.6 .7M22.3 121.6l1.2 .2h1.3l.4-.2M25.2 121.6l8.2 2M25.2 121.6h.1M25.2 121.6l-1.7-.1-1.2 .1"/>
<path d="M25.2 121.6l7.1 2.5M41.8 124.6h.7v3.2M41.9 124.5l-.1 .1M42.5 127.8h44.3M56.3 121.5l.8-.1 .3 .2v1.9l-.3 .3h-.6l-.3-.2v-1.9zM56.7 121.8l-.3 .3v.4l.3 .2M56.9 121.8l.3 .2v.6l-.3 .1M76.4 121.8h-.3l-.2 .3v.5l.2 .1h.6v-.8M77.5 122.2v.3l.2 .2h.5l.2-.3M79.3 122.7h.1M80.5 123.1l.1 .5 .3 .2h.6l.3-.3M83.2 123.9l3.9 .7 4.2 .1 2.8 .6"/>
<path d="M83.2 123.9l.1 1.6M84.4 121.8l.4 .1M85.5 132.4l.9 .1M85.7 122.1l.1-.3h.6l.1 .2v.3M86.4 132h-.9M86.7 132.5h.6M86.7 132h.1M86.8 132l.2 .2 .3-.2M86.8 125.4v6.6M87.3 122.4v-.4l.1-.2h.6l.2 .2-.1 .6M87.3 132h.1M87.3 125.5v6.5"/>
<path d="M87.3 127.8h4.8M87.7 132h.8M88.5 132.4l-.8 .1M92.3 126.5l-.7 .5a.28 .28 0 0 0-.2 .3 .28 .28 0 0 0 .3 .2l.6 .5M93.9 123.8l5.6 1.3M93.9 123.8l.2 .2M94.1 124l-.5 .4 4.7 .7M94.1 124l4.9 1.1M98.3 125.1l5.1-.2v4.6l-11.1-.4v-3.7l1.8-.1M98.3 125.1l-.8 .2h-3.4M103.4 127.8h16.1M116.6 127.8v3.4"/>
<path d="M116.6 131.5v.5M116.9 127.8v3.4M116.9 131.5v.5M124 120.5h-2.2l.7 .6a1.16 1.16 0 0 0 1.5 .6h1.5l-.7-.6M125.4 121.7l1 .9 2.4 .8 .8 .5 .1 .1v1.2l-.5 .9-.9 .6-2.7 .8-3 .3h-3.1"/>
<circle cx="55.1" cy="71.2" r="2.32"/>
<circle cx="55.1" cy="71.2" r="1.65"/>
<circle cx="55.1" cy="71.2" r=".74"/>
<circle cx="55.1" cy="71.2" r="2.26"/>
<circle cx="69.7" cy="67.4" r="4.5"/>
<circle cx="69.7" cy="68.6" r=".57"/>
<circle cx="84.2" cy="71.2" r="2.31"/>
<circle cx="84.2" cy="71.2" r="1.65"/>
<circle cx="84.2" cy="71.2" r=".73"/>
<circle cx="84.2" cy="71.2" r="2.26"/>
<circle cx="43.8" cy="122.3" r=".5"/>
<circle cx="45.4" cy="122.3" r=".5"/>
<circle cx="47" cy="122.3" r=".5"/>
<circle cx="48.7" cy="122.3" r=".52"/>
<circle cx="50.3" cy="122.3" r=".51"/>
<circle cx="51.9" cy="122.3" r=".51"/>
<circle cx="53.6" cy="122.3" r=".5"/>
<circle cx="55.2" cy="122.3" r=".49"/>
<circle cx="56.8" cy="122.3" r=".51"/>
<circle cx="58.5" cy="122.3" r=".48"/>
<circle cx="60.1" cy="122.3" r=".49"/>
<circle cx="61.7" cy="122.3" r=".49"/>
<circle cx="63.3" cy="122.3" r=".5"/>
<circle cx="64.9" cy="122.3" r=".5"/>
<circle cx="66.6" cy="122.3" r=".5"/>
<circle cx="68.2" cy="122.3" r=".51"/>
<circle cx="69.8" cy="122.3" r=".51"/>
<circle cx="71.5" cy="122.3" r=".51"/>
<circle cx="73.1" cy="122.3" r=".51"/>
<circle cx="74.7" cy="122.3" r=".49"/>
<circle cx="85.6" cy="132.2" r=".82"/>
<circle cx="85.6" cy="132.2" r="1.11"/>
<circle cx="85.6" cy="132.2" r=".24"/>
<circle cx="88.4" cy="132.2" r=".82"/>
<circle cx="88.4" cy="132.2" r=".25"/>
<circle cx="88.4" cy="132.2" r="1.13"/>
<circle cx="89.3" cy="122.3" r=".52"/>
<circle cx="91" cy="122.3" r=".51"/>
<circle cx="92.6" cy="122.3" r=".51"/>
<circle cx="94.2" cy="122.3" r=".5"/>
<circle cx="95.8" cy="122.3" r=".49"/>
<circle cx="97.5" cy="122.3" r=".49"/>
<circle cx="109.2" cy="122.3" r=".48"/>
<circle cx="111.2" cy="122.3" r=".51"/>
<circle cx="113.3" cy="122.3" r=".5"/>
<circle cx="115.3" cy="122.3" r=".49"/>
<circle cx="116.7" cy="132.2" r=".25"/>
<circle cx="116.7" cy="132.2" r="1.02"/>
<circle cx="116.7" cy="132.2" r=".71"/>
</g>
<g font-size="8.5">
<text x="198.9" y="195.5">A</text>
<text x="256.7" y="196.5">A</text>
</g>
<g font-size="8.1">
<text x="67.6" y="8.9">2</text>
<text x="207.3" y="8.9">1</text>
<text x="4.4" y="56.1">B</text>
<text x="270.4" y="56.1">B</text>
<text x="3.7" y="164.1">A</text>
<text x="269.7" y="164.1">A</text>
<text x="67.6" y="212.4">2</text>
<text x="207.3" y="212.4">1</text>
</g>
<text font-size="4.9" x="206.9" y="174.4">One-stop Three View</text>
<g font-size="4.7" fill="#808080">
<text x="62.5" y="29.5">145.00</text>
<text x="250.1" y="35.8">37.51</text>
<text x="158.3" y="42.4">7.61</text>
<text x="44.5" y="79.6">3.08</text>
<text x="111.7" y="78.9" transform="rotate(-59 111.7 78.9)">7.73°</text>
<text x="159.1" y="84">70.04</text>
<text x="242.3" y="82.1" transform="rotate(16 242.3 82.1)">36°</text>
<text x="42.8" y="85.5">34.60</text>
<text x="90.2" y="88.5">47.85</text>
<text x="216.4" y="105.5" transform="rotate(-53 216.4 105.5)">30.82°</text>
<text x="76.9" y="143.1">18.23</text>
<text x="70.9" y="160.3">171.12</text>
</g>
<g font-size="4.7">
<text x="76" y="46.1">19.74</text>
<text x="82.7" y="55" transform="rotate(46 82.7 55)">12.79°</text>
<text x="138.6" y="68.8">67.10</text>
<text x="171.9" y="105.7">93.96</text>
<text x="59.6" y="109.1">3.58</text>
<text x="137.3" y="111.5" transform="rotate(65 137.3 111.5)">22°</text>
<text x="20.8" y="128.2" transform="rotate(63 20.8 128.2)">6.95°</text>
<text x="67.9" y="146.1" transform="rotate(-90 67.9 146.1)">8.98</text>
<text x="109.4" y="153.6" transform="rotate(-90 109.4 153.6)">8.82</text>
</g>
<g font-size="3.4">
<text x="197.8" y="166">TITLE:</text>
<text x="198.7" y="188.1">SIZE</text>
<text x="207.5" y="188.1">DWG. NO.</text>
<text x="256.5" y="188.2">REV</text>
<text x="197.2" y="201.8">SCALE: 1:500</text>
<text x="244.5" y="201.7">SHEET 1 OF 1</text>
</g>
<text font-size="3" x="14" y="213.5">SOLIDWORKS Educational Product. For Instructional Use Only.</text>
<g font-size="2.8">
<text x="219.3" y="44.6">Main Gear</text>
<text x="129.3" y="48.8">Nose Gear</text>
<text x="129.3" y="52.6">Stowed Position</text>
<text x="219.3" y="48.4">Stowed Position</text>
<text x="165.6" y="61.3">Design CG</text>
<text x="87.1" y="106.5">Nose Gear</text>
<text x="87.1" y="110.3">Stowed Position</text>
<text x="37.3" y="116.3">LD-W Cargo Container</text>
</g>
<text font-size="2.5" x="175.4" y="161.4">Thomas Slagle</text>
<g font-size="2.2">
<text x="154.8" y="161.4">DRAWN</text>
<text x="180.4" y="156.5">NAME</text>
<text x="162" y="166.1">UCI MAE159 Spring 2021</text>
<text x="154.6" y="170.5">COMMENTS:</text>
<text x="161.2" y="176.7">DIMENSIONS ARE IN Feet</text>
<text x="161.2" y="179.3">UNLESS OTHERWISE SPECIFIED</text>
</g>
</svg>
